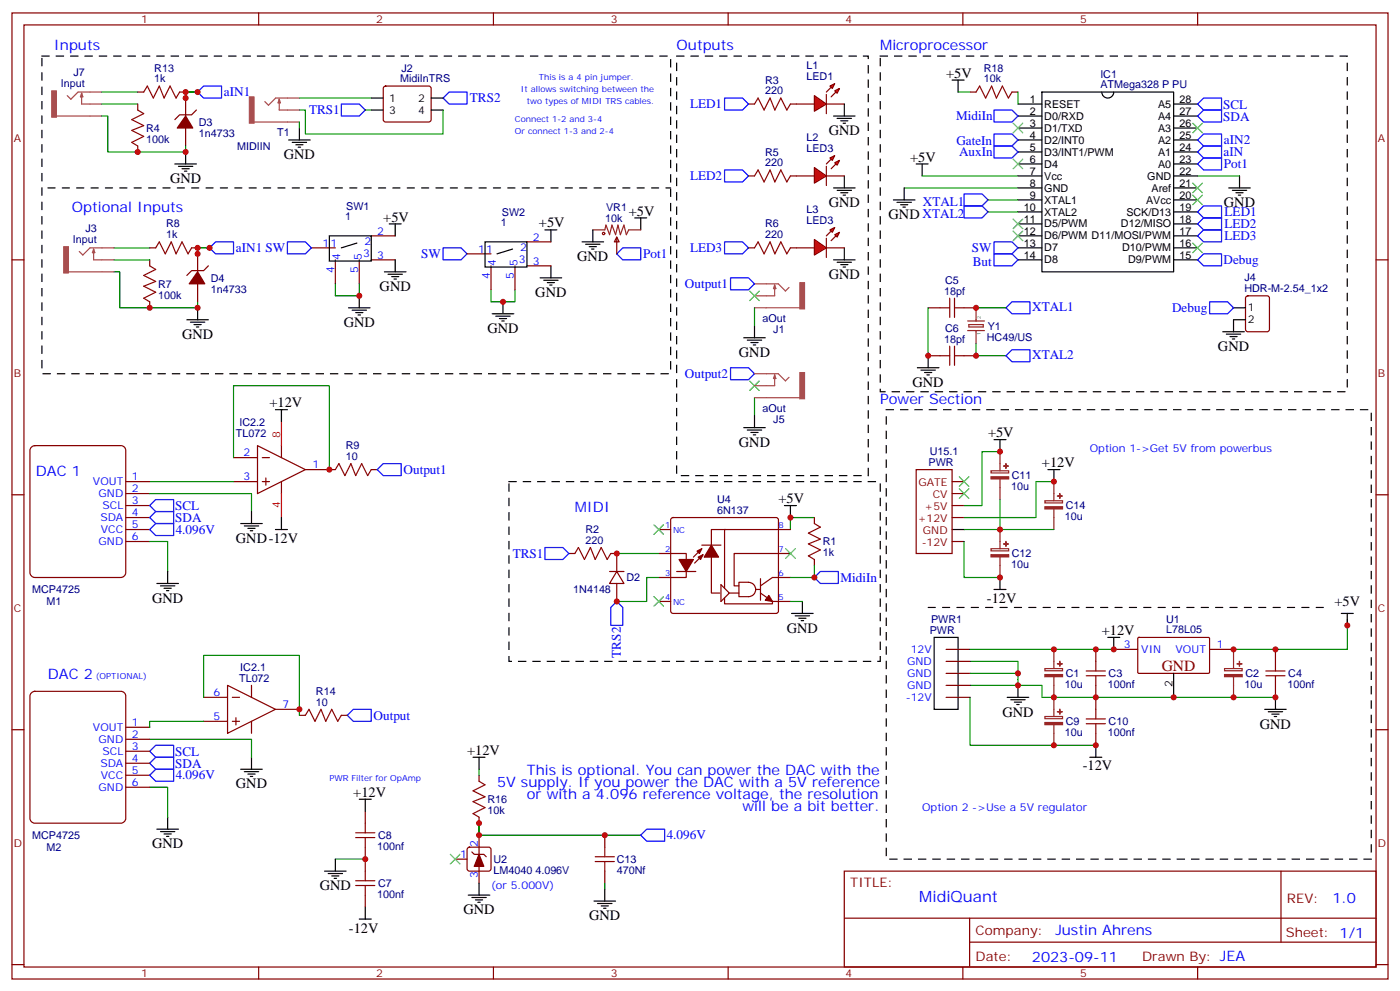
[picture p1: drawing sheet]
<svg xmlns="http://www.w3.org/2000/svg" width="412mm" height="292mm" viewBox="0 0 412 292" stroke-linecap="round" stroke-linejoin="round" font-family="sans-serif">
<g fill="none" stroke="#870000" stroke-width=".35">
<path d="M3.5 3.8h405.4v284.3h-405.4zM7.1 7.3h398.2v277.3h-398.2zM76.2 3.8v3.5M145.3 3.8v3.5M214.5 3.8v3.5M283.6 3.8v3.5M352.8 3.8v3.5M40.6 27.1h1.7M52.9 27.1h1.8M54.7 28.9v5.2M54.7 37.7v5.3M57.9 32.4l-1.5 1.4h-3.5l-1.4 1.4"/>
<path d="M285.8 27.1h1.7M298.1 27.1h1.8M3.5 76.5h3.6M405.3 76.5h3.6M273.4 90.6h3.5M284 90.6h3.5M273.4 104.7h3.5M284 104.7h3.5M3.5 145.6h3.6M405.3 145.6h3.6M278.7 191.1h7.1M278.7 194.7h7.1"/>
<path d="M278.7 198.2h7.1M322.8 191.1v3.6M328.1 191.1h7M335.2 187.8l.3-.2 20.6 .1 .2 .3-.1 10-.2 .2-20.7-.1-.2-.3zM356.3 191.1h7.1M375.7 191.1v3.6M3.5 214.8h3.6M278.7 201.7h7.1M278.7 205.2h7.1M322.8 201.7v3.5M375.7 201.7v3.5M405.3 214.8h3.6"/>
<path d="M248.7 256.4h156.6v28.2h-156.6zM377.3 256.4v20.9M248.7 270.2h156.5M285.6 277.3h119.6M285.6 270.2v14.2M3.5 283.9h3.6M76.2 284.6v3.5M145.3 284.6v3.5M214.5 284.6v3.5M283.6 284.6v3.5M352.8 284.6v3.5M405.3 283.9h3.6"/>
</g>
<path d="M12.3 16.5h185.3v93.5h-185.3zM199.3 16.5h56.5v123.5h-56.5zM259.3 16.5h137.6v98.8h-137.6zM261.1 120.6h142.8v132.3h-142.8z" fill="none" stroke="#000" stroke-width=".35" stroke-dasharray="2.1 2.1"/>
<g fill="none" stroke="#008700" stroke-width=".35">
<path d="M30 34.1h1.7v10.6h23M54.7 27.1v1.8v-1.8h3.5M266.3 55.3h33.6M271.6 51.8h28.3M291 58.8h8.9M352.8 51.8h12.3M291 62.4h8.9M273.4 90.6v14.1M287.5 90.6h8.8M287.5 101.2v3.5h8.8M285.8 194.7h14.1v7h-14.1M285.8 191.1h42.3"/>
<path d="M285.8 198.2h14.1M396.9 182.3v8.8h-33.5M44.1 217.6h30v5.3M299.9 201.7h7v3.5h68.8M44.1 231.7h5.3v8.8"/>
</g>
<path d="M16.6 34.1h13.4M24 27.4v3.2h6M24 27.4l.4 1.1h-.7zM30 27.1h-7l-2.1 2.1-1.1-1M222.2 83.5h7l2.2 2.2 1-1.1M222.2 90.6h13.4M228.2 83.9v3.2h-6M228.2 83.9l.3 1h-.7z" fill="none" stroke="#a64a4a" stroke-width=".35"/>
<g fill="#a64a4a" stroke="#a64a4a" stroke-width=".29">
<path d="M15.2 26.7h1.4v7.8h-1.4z"/>
<path d="M235.6 83.2h1.4v7.7h-1.4z"/>
</g>
<g fill="none" stroke="#a10000" stroke-width=".35">
<path d="M42.3 27.1l1.1-1.8 1.8 3.6 1.7-3.6 1.4 3.6 1.8-3.6 1.8 3.6 1-1.8M287.5 27.1l1.1-1.8 1.7 3.6 1.8-3.6 1.4 3.6 1.8-3.6 1.7 3.6 1.1-1.8M276.9 90.6h2.9M279.8 87.8v5.6M281.2 90.6h2.8M281.2 87.8v5.6M276.9 104.7h2.9M279.8 101.9v5.6M281.2 101.9v5.6M281.2 104.7h2.8M320 198.9h5.6M320 197.5h5.6"/>
<path d="M322.8 194.7v2.8M322.8 198.9v2.8M372.9 198.9h5.6M372.9 197.5h5.6M375.7 194.7v2.8M375.7 198.9v2.8"/>
</g>
<path d="M351.4 53.9l2.8 2.8M351.4 57.4l2.8 2.9M354.2 53.9l-2.8 2.8M354.2 57.4l-2.8 2.9M220.8 85.7l2.9 2.8M223.7 85.7l-2.9 2.8" fill="none" stroke="#3c3" stroke-width=".35"/>
<g fill="none" stroke="#000" stroke-width=".35">
<path d="M280.5 23.6h3.5M282.2 23.6v3.5M299.9 30.6h7M299.9 34.1h7M299.9 37.7h7M306.9 27.1h38.8v52.9h-38.8zM324.6 27.1a1.76 1.76 0 0 0 1.7 1.8 1.76 1.76 0 0 0 1.8-1.8M345.7 30.6h7.1M345.7 34.1h7.1M345.7 37.7h7.1M51.5 48.3h6.4M52.6 49h4.2"/>
<path d="M53.6 49.7h2.1M54.3 50.4h.7M54.7 44.7v3.6M263.2 58.8h6.3M264.2 59.5h4.3M266.3 55.3v3.5M269.9 48.3h3.5M271.6 48.3v3.5M299.9 41.2h7M299.9 44.7h7M299.9 48.3h7M299.9 51.8h7"/>
<path d="M299.9 55.3h7M299.9 58.8h7M345.7 41.2h7.1M345.7 44.7h7.1M345.7 48.3h7.1M345.7 51.8h7.1M345.7 55.3h7.1M345.7 58.8h7.1M361.9 55.3h6.4M363 56h4.2M364.1 56.7h2.1M364.8 57.4h.7"/>
<path d="M365.1 51.8v3.5M265.3 60.3h2.1M266 61h.7M299.9 62.4h7M299.9 65.9h7M299.9 69.4h7M299.9 73h7M299.9 76.5h7M345.7 62.4h7.1M345.7 65.9h7.1M345.7 69.4h7.1M345.7 73h7.1"/>
<path d="M345.7 76.5h7.1M270.2 108.2h6.4M271.3 108.9h4.2M272.3 109.6h2.2M273 110.3h.8M273.4 104.7v3.5M275.2 187.6h7v21.2h-7zM326.3 187.6h3.5M328.1 187.6v3.5M345.7 198.2v7M395.1 180.6h3.5M396.9 180.6v3.5"/>
<path d="M296.7 205.2h6.3M297.7 206h4.3M298.8 206.7h2.1M299.5 207.4h.7M299.9 201.7v3.5M372.5 208.8h6.4M373.6 209.5h4.2M374.6 210.2h2.2M375.4 210.9h.7M375.7 205.2v3.6M70.9 226.4h6.4M72 227.1h4.2"/>
<path d="M73 227.8h2.1M73.7 228.5h.7M74.1 222.9v3.5M46.2 244.1h6.4M47.3 244.8h4.2M48.3 245.5h2.1M49 246.2h.7M49.4 240.5v3.6"/>
</g>
<path d="M285 94.5h5M285 97.3h5M285.4 95.5h4.2v.7h-4.2zM287.5 90.6v3.9M287.5 97.3v3.9M307.8 196.8h5.2v.6h-5.2zM310.4 191.1v5.7M310.4 199.2v6M360.7 196.8h5.2v.6h-5.2zM363.4 191.1v5.7M363.4 199.2v6" fill="none" stroke="#8c2424" stroke-width=".35"/>
<path d="M58.2 27.1l1.8-1.8h5.3v3.6h-5.3zM284 57.1h5.3l1.7 1.7-1.7 1.8h-5.3zM284 60.6h5.3l1.7 1.8-1.7 1.7h-5.3zM298.1 88.8h5.3v3.6h-5.3l-1.8-1.8zM298.1 102.9h5.3v3.6h-5.3l-1.8-1.8zM45.9 219.4h5.3v3.5h-5.3l-1.8-1.8zM102.3 210.5l1.8-1.7h5.3v3.5h-5.3zM44.1 224.6l1.8-1.7h5.3v3.5h-5.3z" fill="none" stroke="#00f" stroke-width=".35"/>
<path d="M54.7 34.1l2.1 3.6h-4.6z" fill="#870000" stroke="#870000" stroke-width=".35"/>
<g fill="#8c2424" stroke="#8c2424" stroke-width=".35">
<path d="M307.8 198.5h5.2v.7h-5.2z"/>
<path d="M311.5 195.4h1.4z"/>
<path d="M312.2 194.7v1.4z"/>
<path d="M360.7 198.5h5.2v.7h-5.2z"/>
<path d="M364.4 195.4h1.4z"/>
<path d="M365.1 194.7v1.4z"/>
</g>
<path d="M9.1 204.1l1.1-.6h25.4a1.41 1.41 0 0 1 1.4 1.4v36a1.51 1.51 0 0 1-1.4 1.4h-25.4a1.51 1.51 0 0 1-1.4-1.4v-36z" fill="#fff" stroke="#800000" stroke-width=".35"/>
<g fill="none" stroke="#870000" stroke-width=".35">
<path d="M113.1 25.5l.5-.2h12.7l.5 .2 .2 .5-.1 9.5-.6 .4-13-.1-.4-.6v-9.2zM68.8 134.7h7M75.8 131.2l14.2 7-14.2 7.1zM77.3 134.7h2.1M82.9 131.2v3.5M90 138.2h7M68.8 141.7h7M77.3 141.7h2.1M78.3 140.7v2.1M82.9 141.7v3.6M194 155.9h3.6M197.8 152.5l.5-.2h30.3l.5 .2 .2 .5v26.8l-.2 .5-.5 .3h-30.3l-.5-.3-.2-.5v-26.8z"/>
<path d="M213.8 155.9h-4.3v18.7h2.5M232.8 155.9h-19.4v17.2M239.9 152.3v1.8M167.6 162.9h1.7M179.6 168.2h4.2M179.9 162.9h1.8v5.3M181.7 168.2l2.1 3.5h-4.2zM181.7 171.7v5.3M194 162.9h8.1v7.1h-8.1M194 177h3.6M199.3 168.2h5.7M206.7 161.5l-2.4 2.5"/>
<path d="M206.7 160.4h5.7M207.1 163.3l-2.5 2.4M212.4 172.1l2.4 2.5-2.4 2.4zM213.4 176v1.7h14.1v-.7M214.8 174.6h2.9M220.5 175.6h-2.8v-4.2h2.8a2.12 2.12 0 0 1 2.1 2.1 2.12 2.12 0 0 1-2.1 2.1M222.6 173.5h1.4M224 174.6l3.5 2.4M224 170.3v6.4M227.5 177h5.3M232.8 162.9h-16.5v9.5h1.4M232.8 170h-5.3l-3.5 2.4"/>
<path d="M239.9 164.7v1.7M37 214.1h7.1M37 217.6h7.1M60 205.2h7M60 212.3h7M67 201.7l14.1 7.1-14.1 7zM68.4 205.2h2.2M68.4 212.3h2.2M69.5 211.2v2.2M74.1 201.7v3.5M74.1 212.3v3.5M81.1 208.8h7.1"/>
<path d="M88.2 210.5h1.8M100.5 210.5h1.8M37 221.1h7.1M37 224.6h7.1M37 228.2h7.1M37 231.7h7.1"/>
</g>
<path d="M239.9 154.1l1.8 1.1-3.6 1.7 3.6 1.8-3.6 1.4 3.6 1.8-3.6 1.7 1.8 1.1M169.3 162.9l1.1-1.8 1.8 3.6 1.7-3.6 1.4 3.6 1.8-3.6 1.8 3.6 1-1.8M90 210.5l1-1.7 1.8 3.5 1.7-3.5 1.5 3.5 1.7-3.5 1.8 3.5 1-1.8" fill="none" stroke="#a10000" stroke-width=".35"/>
<path d="M82.9 124.1v7.1M82.9 145.3v7" fill="none" stroke="#f00" stroke-width=".35"/>
<g fill="none" stroke="#000" stroke-width=".35">
<path d="M88.2 37.7v3.5M109.4 28.9h3.5M109.4 32.4h3.5M127 28.9h3.5M127 32.4h3.5M85 41.2h6.4M86.1 41.9h4.2M87.1 42.6h2.2M87.8 43.3h.7M219.1 99.4h6.3M222.2 95.9v3.5M220.1 100.1h4.3"/>
<path d="M221.2 100.8h2.1M221.9 101.5h.7M81.1 120.6h3.6M82.9 120.6v3.5M81.1 155.9h3.6M82.9 152.3v3.6M231.1 148.8h3.5M232.8 148.8v3.5M236.4 177v3.6M233.2 180.6h6.3M234.2 181.3h4.3M235.3 182h2.1"/>
<path d="M236 182.7h.7"/>
</g>
<path d="M88.2 32.4h1.8v7h40.5v-7M88.2 35.9v1.8M88.2 28.9h21.2M107.6 32.4h1.8M222.2 90.6v5.3M239.9 152.3h-7.1v3.6M181.7 162.9h12.3M194 170h-3.5v7h-8.8M232.8 177h3.6M239.9 166.4v3.6h-7.1M60 212.3h-15.9v1.8M60 205.2v-12.3h28.2v15.9" fill="none" stroke="#008700" stroke-width=".35"/>
<path d="M100.5 30.6h5.3l1.8 1.8-1.8 1.7h-5.3zM132.3 27.1h5.3v3.5h-5.3l-1.8-1.7zM292.8 32.4h5.3l1.8 1.7-1.8 1.8h-5.3zM352.8 34.1l1.7-1.7h5.3v3.5h-5.3zM352.8 30.6l1.7-1.7h5.3v3.5h-5.3zM215.2 81.8h5.3l1.7 1.7-1.7 1.8h-5.3zM160.5 161.1h5.3l1.8 1.8-1.8 1.8h-5.3zM181.7 177l1.7 1.8v5.3h-3.5v-5.3zM241.7 168.2h5.2v3.5h-5.2l-1.8-1.7z" fill="none" stroke="#00f" stroke-width=".35"/>
<g fill="#870000" stroke="#870000" stroke-width=".35">
<path d="M226.5 175.3l1 1.7-2.1-.3z"/>
<path d="M205.3 162.2l1.4-.7-.7 1.4z"/>
<path d="M205.7 164l1.4-.7-.7 1.4z"/>
<path d="M200 164.7h4.3l-2.2 3.5z"/>
<path d="M209.5 160.4l2.2 3.6h-4.3z"/>
</g>
<path d="M192.6 154.4l2.8 2.9M195.4 154.4l-2.8 2.9M192.6 175.6l2.8 2.8M195.4 175.6l-2.8 2.8M231.4 161.5l2.8 2.8M234.2 161.5l-2.8 2.8" fill="none" stroke="#3c3" stroke-width=".35"/>
<path d="M74.8 35.9h13.4M82.3 29.2v3.2h5.9M82.3 29.2l.3 1.1h-.7zM88.2 28.9h-7l-2.1 2.1-1.1-1.1" fill="none" stroke="#a64a4a" stroke-width=".35"/>
<path d="M73.4 28.5h1.4v7.8h-1.4z" fill="#a64a4a" stroke="#a64a4a" stroke-width=".29"/>
<g fill="#f00" stroke="#870000" stroke-width=".35">
<path d="M239.9 28.2l3.5 2.4-3.5 2.1z"/>
<path d="M243.4 27.8v5.6z"/>
</g>
<g fill="#870000" stroke="#870000" stroke-width=".35">
<path d="M243.4 27.1l1.4-1.4z"/>
<path d="M244.8 28.5l1.4-1.4z"/>
</g>
<g fill="#f00" stroke="#870000" stroke-width=".35">
<path d="M244.5 25.3l1.4-.7-.7 1.4z"/>
<path d="M245.9 26.7l1.4-.7-.7 1.4z"/>
</g>
<g fill="none" stroke="#870000" stroke-width=".35">
<path d="M220.5 30.6h1.7M232.8 30.6h7.1M243.4 30.6h5.3M220.5 51.8h1.7M232.8 51.8h1.8M269.9 138.2h10.6v24.7h-10.6zM280.5 159.4h3.5M280.5 152.3h3.5M280.5 148.8h3.5M280.5 145.3h3.5M280.5 141.7h3.5M322.8 205.2v3.6"/>
<path d="M322.8 215.8v3.6"/>
</g>
<g fill="none" stroke="#000" stroke-width=".35">
<path d="M245.5 34.1h6.4M246.6 34.9h4.2M247.6 35.6h2.2M248.4 36.3h.7M248.7 30.6v3.5M245.5 55.3h6.4M246.6 56h4.2M247.6 56.7h2.2M248.4 57.4h.7M248.7 51.8v3.5M292.8 129.4h3.5M294.6 129.4v3.5"/>
<path d="M308.7 138.2h3.5M310.4 138.2v3.5M280.5 155.9h3.5M292.8 173.5h3.5M294.6 170v3.5M322.8 219.4v3.5M321 222.9h3.6"/>
</g>
<path d="M222.2 30.6l1.1-1.7 1.8 3.5 1.7-3.5 1.4 3.5 1.8-3.5 1.8 3.5 1-1.8M222.2 51.8l1.1-1.8 1.8 3.6 1.7-3.6 1.4 3.6 1.8-3.6 1.8 3.6 1-1.8M320 213h5.6M320 211.6h5.6M322.8 208.8v2.8M322.8 213v2.8" fill="none" stroke="#a10000" stroke-width=".35"/>
<path d="M213.4 28.9h5.3l1.8 1.7-1.8 1.8h-5.3zM292.8 39.4h5.3l1.8 1.8-1.8 1.8h-5.3zM213.4 50h5.3l1.8 1.8-1.8 1.8h-5.3zM352.8 62.4l1.7-1.8h5.3v3.5h-5.3zM352.8 69.4l1.7-1.7h5.3v3.5h-5.3zM354.5 64.1h5.3v3.6h-5.3l-1.7-1.8z" fill="none" stroke="#00f" stroke-width=".35"/>
<path d="M291.9 138.6h5.2v.6h-5.2zM294.6 132.9v5.7M294.6 141v6M294.6 155.9v5.6M307.8 147.4h5.2v.6h-5.2zM310.4 141.7v5.7M310.4 149.9v6M291.9 161.5h5.2v.6h-5.2zM294.6 164v6M307.8 210.9h5.2v.6h-5.2zM310.4 205.2v5.7M310.4 213.4v6" fill="none" stroke="#8c2424" stroke-width=".35"/>
<g fill="#8c2424" stroke="#8c2424" stroke-width=".35">
<path d="M307.8 212.7h5.2v.6h-5.2z"/>
<path d="M311.5 209.5h1.4z"/>
<path d="M312.2 208.8v1.4z"/>
<path d="M291.9 163.3h5.2v.6h-5.2z"/>
<path d="M295.6 160.1h1.4z"/>
<path d="M296.3 159.4v1.4z"/>
<path d="M307.8 149.2h5.2v.6h-5.2z"/>
<path d="M311.5 146h1.4z"/>
<path d="M312.2 145.3v1.4z"/>
<path d="M291.9 140.3h5.2v.7h-5.2z"/>
<path d="M295.6 137.2h1.4z"/>
<path d="M296.3 136.5v1.4z"/>
</g>
<path d="M294.6 132.9h-5.3v15.9h-5.3M284 159.4v10.6h10.6M284 155.9h26.4M294.6 147v8.9M310.4 141.7h-5.2v10.6h-21.2M285.8 205.2v14.2h37" fill="none" stroke="#008700" stroke-width=".35"/>
<path d="M282.6 143.9l2.8 2.8M282.6 140.3l2.8 2.9M285.4 143.9l-2.8 2.8M285.4 140.3l-2.8 2.9" fill="none" stroke="#3c3" stroke-width=".35"/>
<path d="M14.1 55.3h183.5M149.9 141.7h109.4v53h-109.4z" fill="none" stroke="#000" stroke-width=".35" stroke-dasharray="2.1 2.1"/>
<g fill="#f00" stroke="#870000" stroke-width=".35">
<path d="M239.9 49.3l3.5 2.5-3.5 2.1z"/>
<path d="M243.4 49v5.6z"/>
</g>
<g fill="#870000" stroke="#870000" stroke-width=".35">
<path d="M243.4 48.3l1.4-1.5z"/>
<path d="M244.8 49.7l1.4-1.4z"/>
</g>
<g fill="#f00" stroke="#870000" stroke-width=".35">
<path d="M244.5 46.5l1.4-.7-.7 1.4z"/>
<path d="M245.9 47.9l1.4-.7-.7 1.4z"/>
</g>
<path d="M234.6 51.8h5.3M243.4 51.8h5.3M220.5 73h1.7M232.8 73h1.8" fill="none" stroke="#870000" stroke-width=".35"/>
<path d="M213.4 71.2h5.3l1.8 1.8-1.8 1.7h-5.3z" fill="none" stroke="#00f" stroke-width=".35"/>
<path d="M222.2 73l1.1-1.8 1.8 3.5 1.7-3.5 1.4 3.5 1.8-3.5 1.8 3.5 1-1.7" fill="none" stroke="#a10000" stroke-width=".35"/>
<path d="M245.5 76.5h6.4M246.6 77.2h4.2M247.6 77.9h2.2M248.4 78.6h.7M248.7 73v3.5" fill="none" stroke="#000" stroke-width=".35"/>
<g fill="#f00" stroke="#870000" stroke-width=".35">
<path d="M239.9 70.5l3.5 2.5-3.5 2.1z"/>
<path d="M243.4 70.1v5.7z"/>
</g>
<g fill="#870000" stroke="#870000" stroke-width=".35">
<path d="M243.4 69.4l1.4-1.4z"/>
<path d="M244.8 70.8l1.4-1.4z"/>
</g>
<g fill="#f00" stroke="#870000" stroke-width=".35">
<path d="M244.5 67.7l1.4-.7-.7 1.4z"/>
<path d="M245.9 69.1l1.4-.7-.7 1.4z"/>
</g>
<path d="M181.7 69.8l.7 1.4h-1.4zM181.7 69.8v4.9M234.6 73h5.3M243.4 73h5.3M97 138.2h1.8M109.4 138.2h1.7" fill="none" stroke="#870000" stroke-width=".35"/>
<path d="M292.8 43h5.3l1.8 1.7-1.8 1.8h-5.3zM352.8 44.7l1.7-1.7h5.3v3.5h-5.3zM181.7 74.7l1.7-1.7h5.3v3.5h-5.3z" fill="none" stroke="#00f" stroke-width=".35"/>
<path d="M171.4 71.2h6.4M172.5 71.9h4.2M173.6 72.6h2.1M174.3 73.3h.7M174.6 67.7v3.5M187 64.1h3.5M188.7 64.1v3.6" fill="none" stroke="#000" stroke-width=".35"/>
<path d="M174.6 67.7h3.6l.3-1.4 1.1 2.8 .7-2.8 1 2.8 .7-2.8 .7 2.8 1.1-2.8 .7 2.8 .7-1.4h3.5" fill="none" stroke="#8c2424" stroke-width=".35"/>
<g fill="none" stroke="#a10000" stroke-width=".35">
<path d="M98.8 138.2l1-1.7 1.8 3.5 1.8-3.5 1.4 3.5 1.7-3.5 1.8 3.5 1.1-1.8"/>
<circle cx="177.8" cy="68.7" r=".35"/>
</g>
<path d="M68.8 134.7v-21.2h28.2v24.7M44.1 141.7h24.7" fill="none" stroke="#008700" stroke-width=".35"/>
<path d="M9.1 131.7l1.1-.5h25.4a1.41 1.41 0 0 1 1.4 1.4v36a1.51 1.51 0 0 1-1.4 1.4h-25.4a1.51 1.51 0 0 1-1.4-1.4v-36z" fill="#fff" stroke="#800000" stroke-width=".35"/>
<g fill="none" stroke="#870000" stroke-width=".35">
<path d="M40.6 30.6v1.8M40.6 43v1.7M44.1 73h1.8M44.1 76.5v1.7M56.4 73h1.8M58.2 74.7v5.3M61.4 78.2l-1.4 1.5h-3.6l-1.4 1.4M91.7 73h7.1M98.8 76.5v7M105.8 76.5v7M109.4 69.4h7M109.4 76.5h7"/>
<path d="M137.6 74.7h7M144.6 78.2v7.1M151.7 78.2v7.1M155.2 71.2h7.1M155.2 78.2h7.1M44.1 88.8v1.8M58.2 83.5v5.3M367.1 87.3l.5-.2h5.6l.7 .4v9.4l-.4 .7h-5.9l-.7-.4v-9.4zM37 141.7h7.1M37 145.3h7.1M37 148.8h7.1M37 152.3h7.1"/>
<path d="M37 155.9h7.1M37 159.4h7.1M107.6 238.8v3.5M141.1 228.2v1.7M107.6 249.3v7.1M134.1 252.9h3.5M137.8 249.5l.5-.2h5.6l.5 .2 .2 .5v5.7l-.2 .5-.5 .2h-5.6l-.5-.2-.2-.5v-5.7zM139 250.8l.7 .7h2.8l.7 .7M141.1 240.5v1.8M141.1 245.8v14.1M178.2 245.8v3.5M178.2 256.4v3.5"/>
<path d="M107.6 263.5v3.5"/>
</g>
<g fill="none" stroke="#00f" stroke-width=".35">
<path d="M354.5 39.4h5.3v3.6h-5.3l-1.7-1.8zM354.5 46.5h5.3v3.5h-5.3l-1.7-1.7zM61.7 73l1.8-1.8h5.3v3.5h-5.3zM84.7 71.2h5.3l1.7 1.8-1.7 1.7h-5.3zM130.5 73h5.3l1.8 1.7-1.8 1.8h-5.3zM292.8 74.7h5.3l1.8 1.8-1.8 1.7h-5.3zM292.8 71.2h5.3l1.8 1.8-1.8 1.7h-5.3zM352.8 76.5l1.7-1.8h5.3v3.5h-5.3zM356.3 88.8h5.3l1.8 1.8-1.8 1.8h-5.3zM215.2 108.2h5.3l1.7 1.8-1.7 1.8h-5.3zM111.1 138.2l1.8-1.7h5.3v3.5h-5.3zM44.1 148.8l1.8-1.8h5.3v3.6h-5.3z"/>
<path d="M44.1 152.3l1.8-1.7h5.3v3.5h-5.3zM44.1 155.9l1.8-1.8h5.3v3.5h-5.3zM44.1 228.2l1.8-1.8h5.3v3.5h-5.3zM188.7 245.8l1.8-1.7h5.3v3.5h-5.3z"/>
</g>
<g fill="none" stroke="#008700" stroke-width=".35">
<path d="M30 30.6h10.6M30 27.1h10.6M282.2 27.1h3.6M299.9 27.1v3.5M54.7 43v1.7M33.5 76.5h10.6M33.5 73h10.6M58.2 73v1.7v-1.7h3.5M33.5 80h1.8v10.6h22.9v-1.8M98.8 83.5v3.6h7v-3.6M144.6 85.3v3.5h7.1v-3.5M222.2 117.1v5.2"/>
<path d="M44.1 159.4h5.3v8.8M44.1 145.3h30v5.3M88.2 208.8v1.7M141.1 226.4v1.8M98.8 252.9h8.8M141.1 245.8v-3.5v3.5h47.6M178.2 259.9v1.8"/>
</g>
<g fill="none" stroke="#000" stroke-width=".35">
<path d="M97 69.4h12.4v7.4h-12.4zM105.1 71.5l-4.6 1.5M114.7 65.9h3.5M116.4 65.9v3.5M116.4 76.5v3.5M142.9 71.2h12.3v7.4h-12.3zM151 73.3l-4.6 1.4M160.5 67.7h3.5M162.3 67.7v3.5M162.3 78.2v3.6M55 94.1h6.4M56.1 94.8h4.2"/>
<path d="M57.1 95.5h2.2M57.9 96.2h.7M58.2 90.6v3.5M102.7 90.6h6.3M103.7 91.3h4.2M104.8 92h2.1M105.5 92.7h.7M105.8 87.1v3.5M113.2 80h6.4M114.3 80.7h4.2M115.4 81.4h2.1M116.1 82.1h.7"/>
<path d="M145 92.4h6.3M146 93.1h4.3M147.1 93.8h2.1M147.8 94.5h.7M148.2 88.8v3.6M159.1 81.8h6.4M160.2 82.5h4.2M161.2 83.2h2.1M161.9 83.9h.7M360.2 97.6h6.3M361.2 98.4h4.3M362.3 99.1h2.1"/>
<path d="M363 99.8h.7M363.4 90.6h3.5M366.9 94.1h-3.5v3.5M219.1 125.9h6.3M220.1 126.6h4.3M221.2 127.3h2.1M221.9 128h.7M222.2 122.3v3.6M70.9 154.1h6.4M72 154.8h4.2M73 155.5h2.1M73.7 156.2h.7"/>
<path d="M74.1 150.6v3.5M46.2 171.7h6.4M47.3 172.4h4.2M48.3 173.1h2.1M49 173.8h.7M49.4 168.2v3.5M105.8 235.2h3.6M107.6 235.2v3.6M139.3 222.9h3.6M141.1 222.9v3.5M95.6 256.4h6.4M96.7 257.1h4.2"/>
<path d="M97.7 257.8h2.1M98.4 258.5h.7M98.8 252.9v3.5M141.1 259.9v3.6M105.8 270.5h3.6M107.6 267v3.5M137.9 263.5h6.4M139 264.2h4.2M140.1 264.9h2.1M140.8 265.6h.7M175 265.2h6.3M176 265.9h4.3"/>
<path d="M177.1 266.6h2.1M177.8 267.3h.7M178.2 261.7v3.5"/>
</g>
<g fill="none" stroke="#3c3" stroke-width=".35">
<path d="M298.4 36.3l2.9 2.8M301.3 36.3l-2.9 2.8M351.4 36.3l2.8 2.8M354.2 36.3l-2.8 2.8M298.4 46.8l2.9 2.9M301.3 46.8l-2.9 2.9M298.4 68l2.9 2.8M298.4 64.5l2.9 2.8M301.3 68l-2.9 2.8M301.3 64.5l-2.9 2.8M351.4 71.5l2.8 2.9M354.2 71.5l-2.8 2.9"/>
<path d="M220.8 112.1l2.9 2.8M223.7 112.1l-2.9 2.8M132.6 251.5l2.9 2.8M135.5 251.5l-2.9 2.8"/>
</g>
<path d="M27.6 73.3v3.2h5.9M27.6 73.3l.3 1.1h-.7zM33.5 73h-7l-2.1 2.1-1.1-1.1M20.2 80h13.3M222.2 110h7l2.2 2.1 1-1M222.2 117.1h13.4M228.2 110.3v3.2h-6M228.2 110.3l.3 1.1h-.7z" fill="none" stroke="#a64a4a" stroke-width=".35"/>
<g fill="#a64a4a" stroke="#a64a4a" stroke-width=".29">
<path d="M235.6 109.6h1.4v7.8h-1.4z"/>
<path d="M18.8 72.6h1.4v7.8h-1.4z"/>
</g>
<g fill="#870000" stroke="#870000" stroke-width=".35">
<path d="M141.1 251.5l1.4 3.5h-2.8z"/>
<path d="M58.2 80l2.1 3.5h-4.6z"/>
</g>
<g fill="none" stroke="#a10000" stroke-width=".35">
<path d="M40.6 32.4l1.7 1-3.5 1.8 3.5 1.8-3.5 1.4 3.5 1.7-3.5 1.8 1.8 1.1M44.1 78.2l1.8 1.1-3.6 1.8 3.6 1.7-3.6 1.4 3.6 1.8-3.6 1.8 1.8 1M45.9 73l1-1.8 1.8 3.5 1.7-3.5 1.5 3.5 1.7-3.5 1.8 3.5 1-1.7M141.1 229.9l1.8 1.1-3.6 1.8 3.6 1.7-3.6 1.4 3.6 1.8-3.6 1.8 1.8 1M104.8 246.5h5.6M104.8 245.1h5.6M104.8 259.2h5.6M107.6 242.3v2.8M107.6 246.5v2.8M107.6 256.4v2.8M175.3 253.6h5.7M175.3 252.2h5.7"/>
<path d="M178.2 249.3v2.9M178.2 253.6v2.8M104.8 260.6h5.6M107.6 260.6v2.9"/>
</g>
<path d="M273.4 178.8h116.4" fill="none" stroke="#000" stroke-width=".35" stroke-dasharray="2.1 2.1"/>
<g fill="#c00">
<circle cx="273.4" cy="104.7" r=".88"/>
<circle cx="287.5" cy="90.6" r=".88"/>
<circle cx="287.5" cy="104.7" r=".88"/>
<circle cx="363.4" cy="191.1" r=".88"/>
<circle cx="299.9" cy="198.2" r=".88"/>
<circle cx="375.7" cy="205.2" r=".88"/>
<circle cx="299.9" cy="201.7" r=".88"/>
<circle cx="310.4" cy="191.1" r=".88"/>
<circle cx="328.1" cy="191.1" r=".88"/>
<circle cx="322.8" cy="191.1" r=".88"/>
<circle cx="310.4" cy="205.2" r=".88"/>
<circle cx="322.8" cy="205.2" r=".88"/>
<circle cx="375.7" cy="191.1" r=".88"/>
<circle cx="345.7" cy="205.2" r=".88"/>
<circle cx="363.4" cy="205.2" r=".88"/>
<circle cx="239.9" cy="170" r=".88"/>
<circle cx="232.8" cy="152.3" r=".88"/>
<circle cx="181.7" cy="162.9" r=".88"/>
<circle cx="181.7" cy="177" r=".88"/>
<circle cx="310.4" cy="219.4" r=".88"/>
<circle cx="322.8" cy="219.4" r=".88"/>
<circle cx="294.6" cy="155.9" r=".88"/>
<circle cx="310.4" cy="141.7" r=".88"/>
<circle cx="294.6" cy="170" r=".88"/>
<circle cx="294.6" cy="132.9" r=".88"/>
<circle cx="97" cy="138.2" r=".88"/>
<circle cx="54.7" cy="27.1" r=".88"/>
<circle cx="54.7" cy="28.9" r=".88"/>
<circle cx="58.2" cy="27.1" r=".88"/>
<circle cx="141.1" cy="245.8" r=".88"/>
<circle cx="88.2" cy="208.8" r=".88"/>
<circle cx="178.2" cy="245.8" r=".88"/>
<circle cx="396.9" cy="184.1" r=".88"/>
<circle cx="107.6" cy="252.9" r=".88"/>
<circle cx="105.8" cy="87.1" r=".88"/>
<circle cx="40.6" cy="44.7" r=".88"/>
<circle cx="54.7" cy="44.7" r=".88"/>
<circle cx="58.2" cy="90.6" r=".88"/>
<circle cx="44.1" cy="90.6" r=".88"/>
<circle cx="61.7" cy="73" r=".88"/>
<circle cx="58.2" cy="74.7" r=".88"/>
<circle cx="58.2" cy="73" r=".88"/>
<circle cx="148.2" cy="88.8" r=".88"/>
<circle cx="141.1" cy="242.3" r=".88"/>
</g>
<text font-size="4.6" fill="#800" x="342.2" y="197.5">GND</text>
<text font-size="4.6" fill="#00f" x="270.8" y="265.4">MidiQuant</text>
<g font-size="4.2" fill="#00f">
<text x="15.9" y="14.7">Inputs</text>
<text x="199.3" y="14.7">Outputs</text>
<text x="259.3" y="14.7">Microprocessor</text>
<text x="21.2" y="62.4">Optional Inputs</text>
<text x="259.3" y="118.8">Power Section</text>
<text x="10.6" y="140">DAC 1</text>
<text x="169.3" y="150.6">MIDI</text>
<text x="14.1" y="200">DAC 2</text>
<text x="146.4" y="231.7">5V supply. If you power the DAC with a 5V reference</text>
<text x="155.2" y="228.2">This is optional. You can power the DAC with the</text>
<text x="155.2" y="235.2">or with a 4.096 reference voltage, the resolution</text>
<text x="218.7" y="238.8">will be a bit better.</text>
<text x="392.5" y="265.7">1.0</text>
<text x="310.9" y="275.2">Justin Ahrens</text>
<text x="304" y="283">2023-09-11</text>
</g>
<g font-size="4.2">
<text x="278.7" y="22.9">+5V</text>
<text x="244.1" y="39.8">GND</text>
<text x="83.6" y="46.8">GND</text>
<text x="268.1" y="47.6">+5V</text>
<text x="50.1" y="53.9">GND</text>
<text x="112.9" y="65.2">+5V</text>
<text x="185.2" y="63.4">+5V</text>
<text x="244.1" y="61">GND</text>
<text x="261.8" y="64.5">GND XTAL2</text>
<text x="360.5" y="61">GND</text>
<text x="158.7" y="67">+5V</text>
<text x="170" y="76.8">GND</text>
<text x="244.1" y="82.1">GND</text>
<text x="111.8" y="85.7">GND</text>
<text x="157.7" y="87.4">GND</text>
<text x="53.6" y="99.8">GND</text>
<text x="101.2" y="96.2">GND</text>
<text x="143.6" y="98">GND</text>
<text x="217.7" y="105.1">GND</text>
<text x="358.8" y="103.3">GND</text>
<text x="268.8" y="113.9">GND</text>
<text x="79.4" y="119.9">+12V</text>
<text x="217.7" y="131.5">GND</text>
<text x="291" y="128.7">+5V</text>
<text x="306.9" y="137.5">+12V</text>
<text x="229.3" y="148.1">+5V</text>
<text x="69.5" y="159.7">GND-12V</text>
<text x="44.8" y="177.4">GND</text>
<text x="290.7" y="177.4">-12V</text>
<text x="393.1" y="178.4">+5V</text>
<text x="231.8" y="186.2">GND</text>
<text x="324.6" y="186.9">+12V</text>
<text x="295.3" y="210.9">GND</text>
<text x="371.1" y="214.4">GND</text>
<text x="137.6" y="222.2">+12V</text>
<text x="319" y="226.8">-12V</text>
<text x="69.5" y="232.1">GND</text>
<text x="104.1" y="234.5">+12V</text>
<text x="44.8" y="249.7">GND</text>
<text x="94.2" y="262">GND</text>
<text x="136.5" y="269.1">GND</text>
<text x="102.8" y="274.5">-12V</text>
<text x="173.6" y="270.9">GND</text>
</g>
<g font-size="3.9" fill="#00f">
<text x="66" y="28.3">aIN1</text>
<text x="91.1" y="33.6">TRS1</text>
<text x="138.4" y="30.2">TRS2</text>
<text x="203.3" y="31.9">LED1</text>
<text x="281.7" y="35.4">MidiIn</text>
<text x="360.3" y="32">SCL</text>
<text x="360.3" y="35.5">SDA</text>
<text x="281.7" y="42.6">GateIn</text>
<text x="282.5" y="45.9">AuxIn</text>
<text x="360.4" y="46">aIN</text>
<text x="360.5" y="42.5">aIN2</text>
<text x="203.3" y="53">LED2</text>
<text x="360.5" y="49.6">Pot1</text>
<text x="271.9" y="60.6">XTAL1</text>
<text x="360.7" y="63.6">LED1</text>
<text x="360.7" y="67.2">LED2</text>
<text x="360.7" y="70.7">LED3</text>
<text x="69.5" y="74.2">aIN1 SW</text>
<text x="124" y="76">SW</text>
<text x="189.4" y="76">Pot1</text>
<text x="203.3" y="74.1">LED3</text>
<text x="286.3" y="74.2">SW</text>
<text x="360.4" y="77.8">Debug</text>
<text x="286.6" y="78.2">But</text>
<text x="201.8" y="84.8">Output1</text>
<text x="304.1" y="91.4">XTAL1</text>
<text x="345.3" y="91.8">Debug</text>
<text x="304.1" y="105.6">XTAL2</text>
<text x="201.8" y="111.2">Output2</text>
<text x="118.9" y="139.5">Output1</text>
<text x="51.6" y="150.2">SCL</text>
<text x="51.6" y="153.7">SDA</text>
<text x="51.8" y="157.1">4.096V</text>
<text x="151" y="164.1">TRS1</text>
<text x="247.6" y="171.3">MidiIn</text>
<text x="182.8" y="193.6" transform="rotate(-90 182.8 193.6)">TRS2</text>
<text x="110.1" y="211.8">Output</text>
<text x="51.6" y="222.5">SCL</text>
<text x="51.6" y="226">SDA</text>
<text x="51.8" y="229.4">4.096V</text>
<text x="196.4" y="247">4.096V</text>
</g>
<g font-size="3.9" fill="#800">
<text x="250.5" y="261">TITLE:</text>
<text x="379.1" y="265.7">REV:</text>
<text x="287.4" y="275.2">Company:</text>
<text x="378.7" y="275.8">Sheet: 1/1</text>
<text x="287.4" y="282.9">Date:</text>
<text x="336.4" y="282.9">Drawn By: JEA</text>
</g>
<g font-size="3.2" fill="#800">
<text x="41.6" y="6.8">1</text>
<text x="110.8" y="6.8">2</text>
<text x="179.9" y="6.8">3</text>
<text x="249.1" y="6.8">4</text>
<text x="318.2" y="6.8">5</text>
<text x="4.1" y="41.9">A</text>
<text x="405.9" y="41.9">A</text>
<text x="4.1" y="111.1">B</text>
<text x="405.9" y="111.1">B</text>
<text x="270.6" y="143.2">GATE</text>
<text x="274.8" y="146.7">CV</text>
<text x="270.4" y="153.7">+12V</text>
<text x="272.4" y="150.2">+5V</text>
<text x="271.5" y="160.8">-12V</text>
<text x="271.9" y="157.3">GND</text>
<text x="4.1" y="180.2">C</text>
<text x="405.9" y="180.2">C</text>
<text x="4.1" y="249.3">D</text>
<text x="405.9" y="249.3">D</text>
<text x="41.6" y="287.6">1</text>
<text x="110.8" y="287.6">2</text>
<text x="179.9" y="287.6">3</text>
<text x="249.1" y="287.6">4</text>
<text x="318.2" y="287.6">5</text>
</g>
<g font-size="3.2" fill="#000080">
<text x="21.6" y="22.4">J7</text>
<text x="45.4" y="21.1">R13</text>
<text x="118.2" y="21.1">J2</text>
<text x="237.5" y="23.6">LED1</text>
<text x="237.5" y="20.4">L1</text>
<text x="289.8" y="21.1">R18</text>
<text x="324.1" y="22.8">IC1</text>
<text x="17.9" y="25.5">Input</text>
<text x="45.4" y="24.3">1k</text>
<text x="117.9" y="24.3">MidiInTRS</text>
<text x="225.4" y="27.8">220</text>
<text x="225.4" y="24.6">R3</text>
<text x="289.8" y="24.3">10k</text>
<text x="324.1" y="26">ATMega328 P PU</text>
<text x="43" y="42">100k</text>
<text x="43" y="38.8">R4</text>
<text x="58.6" y="40.2">1n4733</text>
<text x="58.6" y="37.1">D3</text>
<text x="81.7" y="40.1">T1</text>
<text x="237.5" y="41.6">L2</text>
<text x="69.8" y="44.1">MIDIIN</text>
<text x="225.4" y="45.8">R5</text>
<text x="237.5" y="44.7">LED3</text>
<text x="225.4" y="49">220</text>
<text x="101.6" y="64.8">1</text>
<text x="102" y="61.7">SW1</text>
<text x="147.9" y="63.4">SW2</text>
<text x="178.3" y="65.2">10k</text>
<text x="178.5" y="62">VR1</text>
<text x="237.5" y="65.9">LED3</text>
<text x="237.5" y="62.7">L3</text>
<text x="21.4" y="71.4">Input</text>
<text x="25.1" y="68.3">J3</text>
<text x="49" y="70.1">1k</text>
<text x="49" y="66.9">R8</text>
<text x="147.5" y="66.6">1</text>
<text x="225.4" y="70.1">220</text>
<text x="225.4" y="67">R6</text>
<text x="62.1" y="82.9">D4</text>
<text x="278.4" y="83.5">C5</text>
<text x="366.6" y="82.8">J4</text>
<text x="46.6" y="87.9">100k</text>
<text x="46.6" y="84.7">R7</text>
<text x="62.1" y="86.1">1n4733</text>
<text x="278.1" y="86.7">18pf</text>
<text x="366.6" y="86">HDR-M-2.54_1x2</text>
<text x="224.6" y="94.8">aOut</text>
<text x="227.8" y="98.1">J1</text>
<text x="278.1" y="100.8">18pf</text>
<text x="278.4" y="97.6">C6</text>
<text x="290.7" y="100.2">HC49/US</text>
<text x="290.9" y="97">Y1</text>
<text x="70.5" y="125.2">IC2.2</text>
<text x="224.6" y="121.3">aOut</text>
<text x="227.8" y="124.5">J5</text>
<text x="69.5" y="128.8">TL072</text>
<text x="101.9" y="135.4">10</text>
<text x="101.9" y="132.2">R9</text>
<text x="273.5" y="137.2">PWR</text>
<text x="273.9" y="134">U15.1</text>
<text x="298.1" y="141.1">C11</text>
<text x="211.2" y="148.1">U4</text>
<text x="297.8" y="144.3">10u</text>
<text x="313.9" y="149.9">C14</text>
<text x="211.2" y="151.3">6N137</text>
<text x="313.7" y="153.2">10u</text>
<text x="172.4" y="160.1">220</text>
<text x="172.4" y="156.9">R2</text>
<text x="242.4" y="160.5">R1</text>
<text x="242.4" y="163.7">1k</text>
<text x="297.8" y="167.3">10u</text>
<text x="298.1" y="164">C12</text>
<text x="184.5" y="171.1">D2</text>
<text x="9.5" y="174.6">MCP4725</text>
<text x="13.7" y="178.2">M1</text>
<text x="168.9" y="174.7">1N4148</text>
<text x="274.2" y="183.4">PWR1</text>
<text x="343.5" y="183.2">U1</text>
<text x="273.9" y="186.5">PWR</text>
<text x="343.5" y="186.5">L78L05</text>
<text x="70.8" y="197.5">IC2.1</text>
<text x="70.4" y="200.7">TL072</text>
<text x="313.7" y="202.6">10u</text>
<text x="313.9" y="199.3">C1</text>
<text x="326.3" y="202.6">100nf</text>
<text x="326.6" y="199.3">C3</text>
<text x="366.6" y="202.6">10u</text>
<text x="366.9" y="199.3">C2</text>
<text x="379.2" y="202.6">100nf</text>
<text x="379.5" y="199.3">C4</text>
<text x="93.1" y="207.7">10</text>
<text x="93.1" y="204.5">R14</text>
<text x="313.9" y="213.4">C9</text>
<text x="326.6" y="213.4">C10</text>
<text x="313.7" y="216.7">10u</text>
<text x="326.3" y="216.7">100nf</text>
<text x="143.6" y="239.5">10k</text>
<text x="143.6" y="236.3">R16</text>
<text x="9.5" y="246.9">MCP4725</text>
<text x="13.7" y="250.5">M2</text>
<text x="111.1" y="250.2">100nf</text>
<text x="111.4" y="246.9">C8</text>
<text x="145.3" y="257.1">LM4040 4.096V</text>
<text x="145.3" y="253.9">U2</text>
<text x="181.7" y="257.2">470Nf</text>
<text x="181.7" y="254">C13</text>
<text x="111.4" y="261.1">C7</text>
<text x="111.1" y="264.3">100nf</text>
</g>
<g font-size="3.2">
<text x="114.7" y="29.9">1</text>
<text x="123.2" y="29.9">2</text>
<text x="114.7" y="33.4">3</text>
<text x="123.2" y="33.4">4</text>
<text x="303.4" y="30.3">1</text>
<text x="303.4" y="33.8">2</text>
<text x="307.6" y="31.7">RESET</text>
<text x="307.6" y="35.2">D0/RXD</text>
<text x="341.1" y="35.2">A4</text>
<text x="341.1" y="31.7">A5</text>
<text x="347.5" y="33.8">27</text>
<text x="347.5" y="30.3">28</text>
<text x="303.4" y="37.3">3</text>
<text x="303.4" y="40.9">4</text>
<text x="307.6" y="38.7">D1/TXD</text>
<text x="341.1" y="38.7">A3</text>
<text x="347.5" y="40.9">25</text>
<text x="347.5" y="37.3">26</text>
<text x="303.4" y="44.4">5</text>
<text x="303.4" y="47.9">6</text>
<text x="307.6" y="42.3">D2/INT0</text>
<text x="307.6" y="45.8">D3/INT1/PWM</text>
<text x="341.1" y="45.8">A1</text>
<text x="341.1" y="42.3">A2</text>
<text x="347.5" y="47.9">23</text>
<text x="347.5" y="44.4">24</text>
<text x="303.4" y="51.4">7</text>
<text x="307.6" y="49.3">D4</text>
<text x="307.6" y="52.8">Vcc</text>
<text x="338" y="52.8">GND</text>
<text x="341.1" y="49.3">A0</text>
<text x="347.5" y="51.4">22</text>
<text x="303.4" y="55">8</text>
<text x="303.4" y="58.5">9</text>
<text x="307.6" y="56.4">GND</text>
<text x="307.6" y="59.9">XTAL1</text>
<text x="337.6" y="59.9">AVcc</text>
<text x="339.2" y="56.4">Aref</text>
<text x="347.5" y="58.5">20</text>
<text x="347.5" y="55">21</text>
<text x="301.6" y="62">10</text>
<text x="301.6" y="65.5">11</text>
<text x="307.6" y="63.4">XTAL2</text>
<text x="331.8" y="63.4">SCK/D13</text>
<text x="347.5" y="65.5">18</text>
<text x="347.5" y="62">19</text>
<text x="301.6" y="69.1">12</text>
<text x="307.6" y="67">D5/PWM</text>
<text x="307.6" y="70.5">D6/PWM D11/MOSI/PWM</text>
<text x="330.2" y="67">D12/MISO</text>
<text x="347.5" y="69.1">17</text>
<text x="301.6" y="72.6">13</text>
<text x="301.6" y="76.1">14</text>
<text x="307.6" y="74">D7</text>
<text x="307.6" y="77.5">D8</text>
<text x="330.6" y="74">D10/PWM</text>
<text x="332.3" y="77.5">D9/PWM</text>
<text x="347.5" y="76.1">15</text>
<text x="347.5" y="72.6">16</text>
<text x="367.6" y="91.7">1</text>
<text x="367.6" y="95.2">2</text>
<text x="345.4" y="202.3" transform="rotate(-90 345.4 202.3)">2</text>
</g>
<g font-size="3.2" fill="#00f">
<text x="111.1" y="69.1">2</text>
<text x="157" y="70.8">2</text>
<text x="95" y="72.6">1</text>
<text x="97.4" y="72.6">1</text>
<text x="100.2" y="76.5" transform="rotate(-90 100.2 76.5)">4</text>
<text x="106.5" y="76.5" transform="rotate(-90 106.5 76.5)">5</text>
<text x="107" y="75.8">3</text>
<text x="107.3" y="72.2">2</text>
<text x="111.1" y="76.1">3</text>
<text x="140.9" y="74.4">1</text>
<text x="143.2" y="74.4">1</text>
<text x="152.9" y="77.5">3</text>
<text x="153.2" y="74">2</text>
<text x="157" y="77.9">3</text>
<text x="98.4" y="80.3" transform="rotate(-90 98.4 80.3)">4</text>
<text x="105.5" y="80.3" transform="rotate(-90 105.5 80.3)">5</text>
<text x="144.3" y="82" transform="rotate(-90 144.3 82)">4</text>
<text x="146" y="78.2" transform="rotate(-90 146 78.2)">4</text>
<text x="151.3" y="82" transform="rotate(-90 151.3 82)">5</text>
<text x="152.4" y="78.2" transform="rotate(-90 152.4 78.2)">5</text>
<text x="71.7" y="134.3">2</text>
<text x="92.1" y="137.9">1</text>
<text x="321" y="132.9">Option 1-&gt;Get 5V from powerbus</text>
<text x="27.4" y="142.8">VOUT</text>
<text x="38.8" y="141.4">1</text>
<text x="71.7" y="141.4">3</text>
<text x="29.1" y="146.3">GND</text>
<text x="30.2" y="149.9">SCL</text>
<text x="38.8" y="144.9">2</text>
<text x="38.8" y="148.4">3</text>
<text x="29.6" y="153.4">SDA</text>
<text x="38.8" y="152">4</text>
<text x="38.8" y="155.5">5</text>
<text x="29.1" y="160.4">GND</text>
<text x="29.7" y="156.9">VCC</text>
<text x="38.8" y="159">6</text>
<text x="331" y="190.8">3</text>
<text x="358.4" y="190.8">1</text>
<text x="267.2" y="195.7">GND</text>
<text x="268.3" y="192.2">12V</text>
<text x="336.2" y="192.2">VIN</text>
<text x="346.3" y="192.2">VOUT</text>
<text x="267.2" y="199.2">GND</text>
<text x="267.2" y="202.8">GND</text>
<text x="62.9" y="204.9">6</text>
<text x="83.3" y="208.4">7</text>
<text x="266.8" y="206.3">-12V</text>
<text x="27.4" y="215.1">VOUT</text>
<text x="38.8" y="213.7">1</text>
<text x="62.9" y="211.9">5</text>
<text x="29.1" y="218.7">GND</text>
<text x="38.8" y="217.2">2</text>
<text x="38.8" y="220.8">3</text>
<text x="29.6" y="225.7">SDA</text>
<text x="30.2" y="222.2">SCL</text>
<text x="38.8" y="224.3">4</text>
<text x="38.8" y="227.8">5</text>
<text x="29.1" y="232.8">GND</text>
<text x="29.7" y="229.2">VCC</text>
<text x="38.8" y="231.4">6</text>
<text x="271.6" y="238.8">Option 2 -&gt;Use a 5V regulator</text>
<text x="140.8" y="249.3" transform="rotate(-90 140.8 249.3)">2</text>
<text x="135.6" y="252.5">1</text>
<text x="140.8" y="258.4" transform="rotate(-90 140.8 258.4)">3</text>
<text x="144.6" y="261.7">(or 5.000V)</text>
</g>
<g font-size="3.2" fill="#f00">
<text x="82.5" y="129" transform="rotate(-90 82.5 129)">8</text>
<text x="82.5" y="149.4" transform="rotate(-90 82.5 149.4)">4</text>
</g>
<g font-size="2.5" fill="#00f">
<text x="158.7" y="23.6">This is a 4 pin jumper.</text>
<text x="153.5" y="27.1">It allows switching between the</text>
<text x="151.7" y="35.9">Connect 1-2 and 3-4</text>
<text x="155.2" y="30.6">two types of MIDI TRS cables.</text>
<text x="151.7" y="39.4">Or connect 1-3 and 2-4</text>
<text x="196" y="155.5">1</text>
<text x="229.3" y="155.5">8</text>
<text x="198.3" y="156.9">NC</text>
<text x="196" y="162.6">2</text>
<text x="229.3" y="162.6">7</text>
<text x="196" y="169.6">3</text>
<text x="229.3" y="169.6">6</text>
<text x="196" y="176.7">4</text>
<text x="198.3" y="178.1">NC</text>
<text x="229.3" y="176.7">5</text>
<text x="28.2" y="200">(OPTIONAL)</text>
<text x="97" y="229.9">PWR Filter for OpAmp</text>
</g>
<g font-size="1.4" fill="#238d23">
<text x="288.9" y="93.8" transform="rotate(-90 288.9 93.8)">2</text>
<text x="288.9" y="98.7" transform="rotate(-90 288.9 98.7)">1</text>
</g>
</svg>
